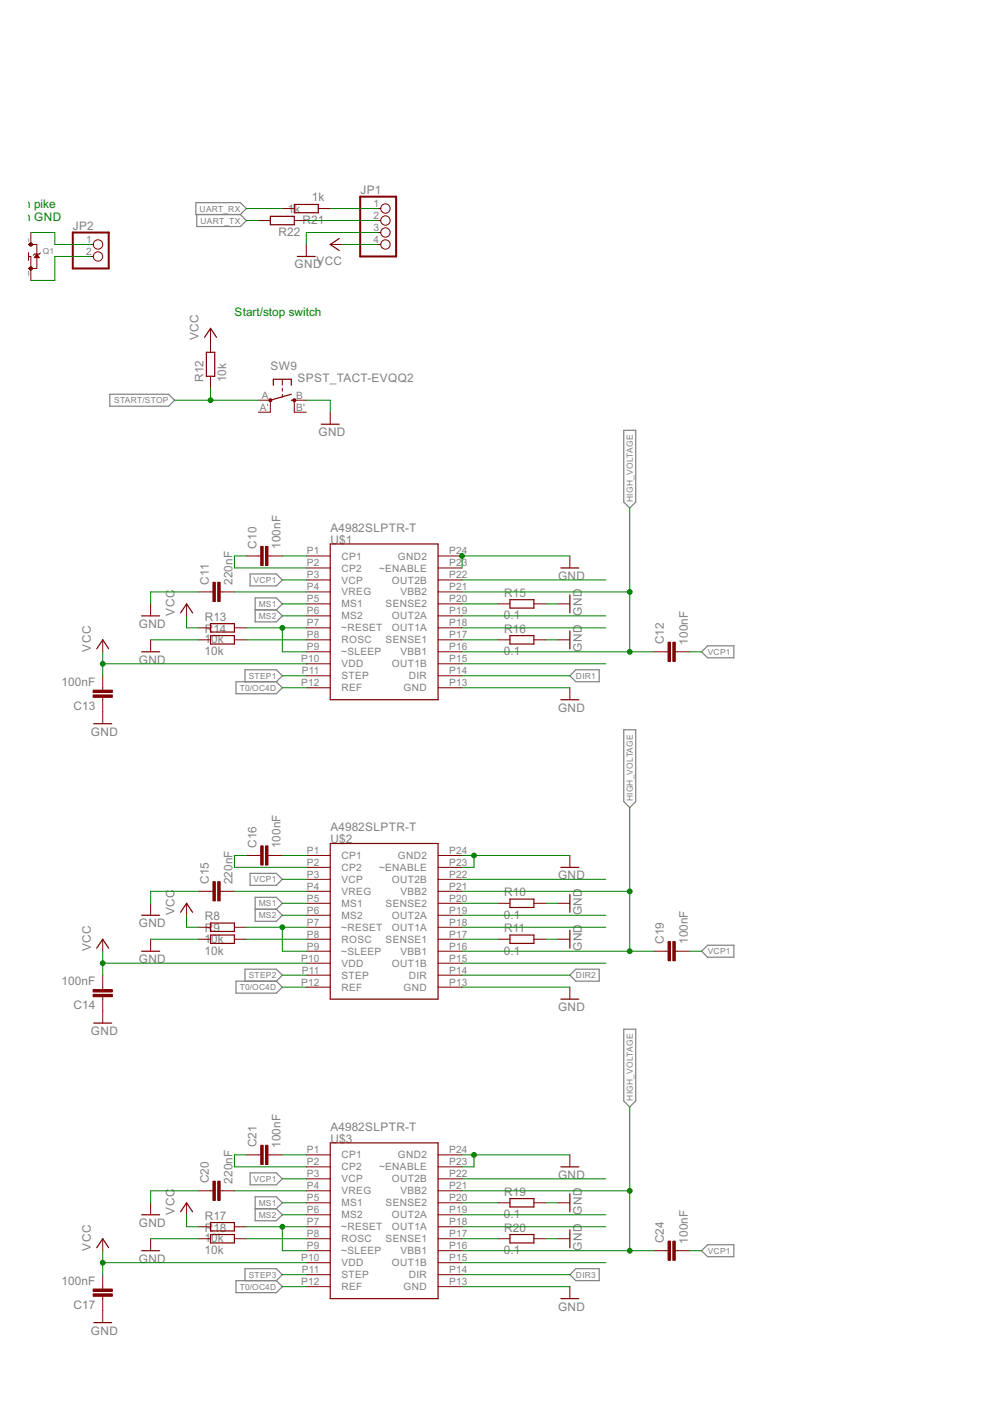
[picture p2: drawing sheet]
<svg xmlns="http://www.w3.org/2000/svg" width="210mm" height="297mm" viewBox="0 0 210 297" stroke-linecap="round" stroke-linejoin="round" font-family="sans-serif">
<g fill="none" stroke="#808080" stroke-width=".25">
<path d="M41.5 43h9.5l1.2 1.2-1.2 1.3h-9.5zM41.7 45.5v2.5h9.3l1.2-1.2-1.2-1.3M23.3 83.6h12.5l1.2 1.3-1.2 1.2h-12.5zM132.2 91.2h2.6v15.2l-1.3 1.3-1.3-1.3zM53 121.7h5.6l1.3 1.3-1.3 1.2h-5.6zM54.1 126.8h4.5l1.3 1.2-1.3 1.3 1.3 1.3-1.3 1.2h-4.5zM54.1 129.3h4.5M148.8 138.2l1.2-1.3h5.6v2.6h-5.6zM50 144.5h8.6l1.3 1.3-1.3 1.3h-8.6zM51.9 144.5v-2.5h6.7l1.3 1.3-1.3 1.2M120.8 143.3l1.3-1.3h4.9v2.5h-4.9zM132.2 154.7h2.6v15.2l-1.3 1.3-1.3-1.3z"/>
<path d="M53 185.2h5.6l1.3 1.2-1.3 1.3h-5.6zM54.1 190.2h4.5l1.3 1.3-1.3 1.3 1.3 1.3-1.3 1.2h-4.5zM54.1 192.8h4.5M50 208h8.6l1.3 1.3-1.3 1.3h-8.6zM51.9 208v-2.5h6.7l1.3 1.3-1.3 1.2M120.8 206.8l1.3-1.3h4.9v2.5h-4.9zM132.2 218.2h2.6v15.2l-1.3 1.3-1.3-1.3zM148.8 201.7l1.2-1.3h5.6v2.5h-5.6zM53 248.7h5.6l1.3 1.2-1.3 1.3h-5.6zM54.1 253.7h4.5l1.3 1.3-1.3 1.3 1.3 1.3-1.3 1.2h-4.5zM54.1 256.3h4.5M50 271.5h8.6l1.3 1.3-1.3 1.3h-8.6z"/>
<path d="M51.9 271.5v-2.5h6.7l1.3 1.3-1.3 1.2M120.8 270.3l1.3-1.3h4.9v2.5h-4.9zM148.8 265.2l1.2-1.3h5.6v2.5h-5.6z"/>
</g>
<g fill="none" stroke="#800000" stroke-width=".21">
<path d="M5.9 54.4h.6v5.1M5.9 51.8h1.9v5.1h-1.9M5.9 54.7h.1M5.9 54.5h.1M5.9 54.4h.1M5.9 54.3h.1M5.9 54.2h.1M5.9 54.1h.1M5.9 53.9h.1M5.9 55.1h.1M5.9 55h.1M5.9 54.9h.1"/>
<path d="M5.9 54.8h.1M5.9 53.8h.1M6 55.1h.1M6 53.7v1.4M6.5 49.3v2.5M7.4 54.5h.8M7.5 54.4h.7M7.5 54.3h.6M7.6 54.2h.4M7.7 54.1h.2M7.8 53.9h.1M7.8 53.9l.5 .7h-1z"/>
<path d="M8.6 53.6l-.3 .3h-1l-.3 .2M19.2 54.4h.6M19.2 51.8h.6M54.8 46.8h2.5M59.9 44.2h2.5M62.4 46.8h2.5M64.9 51.8v2.6M67.5 44.2h2.5M70 51.8h2.6M80.2 51.8h.6M80.2 44.2h.6M80.2 46.8h.6"/>
<path d="M80.2 49.3h.6M44.6 69.6v5.1M44.6 79.8v2.5M54.8 84.9h2.5v2.5h-2.5M59.9 80.4v1.3M59.9 82.3v.7M59.9 83.6v.6M64.9 84.9h-2.5v2.5h2.5M70 87.4v2.5M52.2 117.9h3.1M56.8 117.9h3.1M64.9 117.9h5.1"/>
<path d="M92.9 117.9h5.1M120.8 117.9v2.5M21.8 135.7v2.5M31.9 128v2.6M31.9 135.7v2.5M39.6 128v2.6M42.1 135.7h2.5M42.1 133.1h2.5M42.1 125.5h3M46.7 125.5h3M49.7 135.7h2.5M49.7 133.1h2.5"/>
<path d="M64.9 138.2h5.1M64.9 135.7h5.1M64.9 133.1h5.1M64.9 130.6h5.1M64.9 128h5.1M64.9 125.5h5.1M64.9 123h5.1M64.9 120.4h5.1M92.9 138.2h5.1M92.9 135.7h5.1M92.9 133.1h5.1M92.9 130.6h5.1"/>
<path d="M92.9 128h5.1M92.9 125.5h5.1M92.9 123h5.1M92.9 120.4h5.1M105.6 135.7h2.5M105.6 128h2.5M113.2 135.7h2.5M113.2 128h2.5M118.3 135.7h2.5M118.3 128h2.5M138.6 138.2h3M143.2 138.2h3"/>
<path d="M21.8 143.3v3M21.8 147.8v5.6M64.9 145.8h5.1M64.9 143.3h5.1M64.9 140.7h5.1M92.9 145.8h5.1M92.9 143.3h5.1M92.9 140.7h5.1M120.8 145.8v2.6M21.8 199.1v2.6M31.9 191.5v2.6M31.9 199.1v2.6"/>
<path d="M39.6 191.5v2.6M42.1 199.1h2.5M42.1 196.6h2.5M42.1 189h3M46.7 189h3M49.7 199.1h2.5M49.7 196.6h2.5M52.2 181.4h3.1M56.8 181.4h3.1M64.9 199.1h5.1M64.9 196.6h5.1M64.9 194.1h5.1"/>
<path d="M64.9 191.5h5.1M64.9 189h5.1M64.9 186.4h5.1M64.9 183.9h5.1M64.9 181.4h5.1M92.9 199.1h5.1M92.9 196.6h5.1M92.9 194.1h5.1M92.9 191.5h5.1M92.9 189h5.1M92.9 186.4h5.1M92.9 183.9h5.1"/>
<path d="M92.9 181.4h5.1M105.6 199.1h2.5M105.6 191.5h2.5M113.2 199.1h2.5M113.2 191.5h2.5M118.3 199.1h2.5M118.3 191.5h2.5M120.8 181.4v2.5M21.8 206.8v3M21.8 211.3v5.6M64.9 209.3h5.1M64.9 206.8h5.1"/>
<path d="M64.9 204.2h5.1M64.9 201.7h5.1M92.9 209.3h5.1M92.9 206.8h5.1M92.9 204.2h5.1M92.9 201.7h5.1M120.8 209.3v2.5M138.6 201.7h3M143.2 201.7h3M31.9 255v2.6M39.6 255v2.6M42.1 252.5h3"/>
<path d="M46.7 252.5h3M52.2 244.9h3.1M56.8 244.9h3.1M64.9 257.6h5.1M64.9 255h5.1M64.9 252.5h5.1M64.9 249.9h5.1M64.9 247.4h5.1M64.9 244.9h5.1M92.9 257.6h5.1M92.9 255h5.1M92.9 252.5h5.1"/>
<path d="M92.9 249.9h5.1M92.9 247.4h5.1M92.9 244.9h5.1M105.6 255h2.5M113.2 255h2.5M118.3 255h2.5M120.8 244.9v2.5M21.8 262.6v2.6M21.8 270.3v3M21.8 274.8v5.6M31.9 262.6v2.6M42.1 262.6h2.5"/>
<path d="M42.1 260.1h2.5M49.7 262.6h2.5M49.7 260.1h2.5M64.9 272.8h5.1M64.9 270.3h5.1M64.9 267.7h5.1M64.9 265.2h5.1M64.9 262.6h5.1M64.9 260.1h5.1M92.9 272.8h5.1M92.9 270.3h5.1M92.9 267.7h5.1"/>
<path d="M92.9 265.2h5.1M92.9 262.6h5.1M92.9 260.1h5.1M105.6 262.6h2.5M113.2 262.6h2.5M118.3 262.6h2.5M120.8 272.8v2.5M138.6 265.2h3M143.2 265.2h3"/>
<circle cx="20.8" cy="51.8" r=".99"/>
<circle cx="20.8" cy="54.4" r=".99"/>
<circle cx="81.7" cy="44.2" r=".99"/>
<circle cx="81.7" cy="46.8" r=".99"/>
<circle cx="81.7" cy="49.3" r=".99"/>
<circle cx="81.7" cy="51.8" r=".99"/>
</g>
<g fill="#800000" stroke="#800000" stroke-width=".21">
<circle cx="6.5" cy="56.9" r=".36"/>
<circle cx="6.5" cy="51.8" r=".36"/>
<circle cx="57.3" cy="84.9" r=".32"/>
<circle cx="62.4" cy="84.9" r=".32"/>
</g>
<g fill="none" stroke="#800000" stroke-width=".25">
<path d="M57.3 45.9h5.1v1.7h-5.1zM62.4 43.3h5.1v1.8h-5.1zM63 54.4h3.8M71.9 50.6l-1.9 1.2 1.9 1.3M43.4 71.5l1.2-1.9 1.3 1.9M43.8 74.7h1.7v5.1h-1.7zM58 81.7v-1.3h3.8v1.3M61.8 84.9h.6M61.8 83.6l-4.5 1.3M68.1 89.9h3.8M70 115.3h22.9v33.1h-22.9zM20.5 137.6l1.3-1.9 1.3 1.9"/>
<path d="M30 130.6h3.8M30 138.2h3.8M38.3 129.9l1.3-1.9 1.2 1.9M44.6 132.2h5.1v1.8h-5.1zM44.6 134.8h5.1v1.7h-5.1zM108.1 134.8h5.1v1.7h-5.1zM108.1 127.1h5.1v1.8h-5.1zM118.9 120.4h3.8M120.8 126.1v3.8M120.8 133.8v3.8M19.9 153.4h3.8M118.9 148.4h3.8"/>
<path d="M70 178.8h22.9v33h-22.9zM30 194.1h3.8M38.3 193.4l1.3-1.9 1.2 1.9M44.6 195.7h5.1v1.8h-5.1zM44.6 198.2h5.1v1.8h-5.1zM108.1 190.6h5.1v1.8h-5.1zM108.1 198.2h5.1v1.8h-5.1zM118.9 183.9h3.8M120.8 189.6v3.8M120.8 197.2v3.8M19.9 216.9h3.8M20.5 201l1.3-1.9 1.3 1.9"/>
<path d="M30 201.7h3.8M118.9 211.8h3.8M30 257.6h3.8M38.3 256.9l1.3-1.9 1.2 1.9M44.6 259.2h5.1v1.8h-5.1zM70 242.3h22.9v33h-22.9zM108.1 254.1h5.1v1.8h-5.1zM118.9 247.4h3.8M120.8 253.1v3.8M20.5 264.5l1.3-1.9 1.3 1.9M30 265.2h3.8M44.6 261.7h5.1v1.8h-5.1z"/>
<path d="M108.1 261.7h5.1v1.8h-5.1zM118.9 275.3h3.8M120.8 260.7v3.8M19.9 280.4h3.8"/>
</g>
<g fill="#800000" stroke="#800000" stroke-width=".21">
<path d="M46.2 123.5h.5v4h-.5z"/>
<path d="M45.1 123.5h.6v4h-.6z"/>
<path d="M56.3 115.8h.5v4.1h-.5z"/>
<path d="M55.3 115.8h.5v4.1h-.5z"/>
<path d="M19.7 146.3h4.1v.5h-4.1z"/>
<path d="M19.7 147.3h4.1v.5h-4.1z"/>
<path d="M142.7 136.2h.5v4h-.5z"/>
<path d="M141.6 136.2h.6v4h-.6z"/>
<path d="M46.2 186.9h.5v4.1h-.5z"/>
<path d="M45.1 186.9h.6v4.1h-.6z"/>
<path d="M56.3 179.3h.5v4.1h-.5z"/>
<path d="M55.3 179.3h.5v4.1h-.5z"/>
<path d="M142.7 199.6h.5v4.1h-.5z"/>
<path d="M141.6 199.6h.6v4.1h-.6z"/>
<path d="M46.2 250.4h.5v4.1h-.5z"/>
<path d="M45.1 250.4h.6v4.1h-.6z"/>
<path d="M56.3 242.8h.5v4.1h-.5z"/>
<path d="M55.3 242.8h.5v4.1h-.5z"/>
<path d="M142.7 263.1h.5v4.1h-.5z"/>
<path d="M141.6 263.1h.6v4.1h-.6z"/>
<path d="M19.7 209.8h4.1v.5h-4.1z"/>
<path d="M19.7 210.8h4.1v.5h-4.1z"/>
<path d="M19.7 273.3h4.1v.5h-4.1z"/>
<path d="M19.7 274.3h4.1v.5h-4.1z"/>
</g>
<path d="M15.4 49.3h7.7v7.6h-7.7zM76.4 41.7h7.6v12.7h-7.6z" fill="none" stroke="#800000" stroke-width=".42"/>
<g fill="none" stroke="#008000" stroke-width=".21">
<path d="M6.5 49.3h5.1v2.5h7.6M19.2 54.4h-7.6v5.1h-5.1M52.2 44.2h7.7M52.2 46.8h2.6M64.9 46.8h15.3M70 44.2h10.2M72.6 51.8h7.6M80.2 49.3h-15.3v2.5M37 84.9h17.8M44.6 82.3v2.6M64.9 84.9h5.1v2.5M52.2 117.9h-2.5v2.5h15.2"/>
<path d="M59.9 117.9h5M120.8 117.9h-22.8v2.5M133.5 107.7v30.5M21.8 138.2v5.1M31.9 135.7h10.2M39.6 130.6v2.5h2.5M42.1 125.5h-10.2v2.5M49.7 125.5h15.2M52.2 135.7h12.7M52.2 133.1h12.7M59.9 128h5M59.9 123h5"/>
<path d="M59.9 130.6h5M59.9 133.1v5.1h5M98 128h7.6M98 135.7h7.6M98 125.5h35.5M98 133.1h30.4M98 123h30.4M98 130.6h30.4M98 138.2h40.6M115.7 128h2.6M115.7 135.7h2.6M146.2 138.2h2.6"/>
<path d="M21.8 140.7h43.1M59.9 145.8h5M59.9 143.3h5M98 145.8h22.8M98 140.7h30.4M98 143.3h22.8M133.5 171.2v30.5M31.9 199.1h10.2M39.6 194.1v2.5h2.5M42.1 189h-10.2v2.5M49.7 189h15.2M52.2 181.4h-2.5v2.5h15.2"/>
<path d="M52.2 199.1h12.7M52.2 196.6h12.7M59.9 181.4h5M59.9 191.5h5M59.9 186.4h5M59.9 196.6v5.1h5M59.9 194.1h5M98 181.4h22.8M98 191.5h7.6M98 199.1h7.6M98 189h35.5M98 196.6h30.4"/>
<path d="M98 186.4h30.4M98 194.1h30.4M100.5 181.4v2.5h-2.5M115.7 191.5h2.6M115.7 199.1h2.6M21.8 201.7v5.1M21.8 204.2h43.1M59.9 209.3h5M59.9 206.8h5M98 209.3h22.8M98 204.2h30.4M98 201.7h40.6"/>
<path d="M98 206.8h22.8M146.2 201.7h2.6M133.5 234.7v30.5M39.6 257.6v2.5h2.5M42.1 252.5h-10.2v2.5M49.7 252.5h15.2M52.2 244.9h-2.5v2.5h15.2M59.9 244.9h5M59.9 255h5M59.9 249.9h5M59.9 257.6h5M98 244.9h22.8"/>
<path d="M98 255h7.6M98 252.5h35.5M98 249.9h30.4M98 257.6h30.4M100.5 244.9v2.5h-2.5M115.7 255h2.6M21.8 265.2v5.1M21.8 267.7h43.1M31.9 262.6h10.2M52.2 262.6h12.7M52.2 260.1h12.7M59.9 272.8h5"/>
<path d="M59.9 260.1v5.1h5M59.9 270.3h5M98 262.6h7.6M98 272.8h22.8M98 260.1h30.4M98 267.7h30.4M98 265.2h40.6M98 270.3h22.8M115.7 262.6h2.6M146.2 265.2h2.6"/>
</g>
<g fill="#008000" stroke="#008000" stroke-width=".21">
<circle cx="98" cy="117.9" r=".51"/>
<circle cx="100.5" cy="181.4" r=".51"/>
<circle cx="100.5" cy="244.9" r=".51"/>
<circle cx="21.8" cy="140.7" r=".51"/>
<circle cx="21.8" cy="204.2" r=".51"/>
<circle cx="21.8" cy="267.7" r=".51"/>
<circle cx="44.6" cy="84.9" r=".51"/>
<circle cx="133.5" cy="125.5" r=".51"/>
<circle cx="133.5" cy="138.2" r=".51"/>
<circle cx="133.5" cy="189" r=".51"/>
<circle cx="133.5" cy="201.7" r=".51"/>
<circle cx="133.5" cy="252.5" r=".51"/>
<circle cx="133.5" cy="265.2" r=".51"/>
<circle cx="59.9" cy="133.1" r=".51"/>
<circle cx="59.9" cy="196.6" r=".51"/>
<circle cx="59.9" cy="260.1" r=".51"/>
</g>
<g font-size="2.8" fill="#808080">
<text x="76.4" y="41.1">JP1</text>
<text x="61" y="45.2">1k</text>
<text x="64.1" y="47.5">R21</text>
<text x="66.1" y="42.7">1k</text>
<text x="15.5" y="48.7">JP2</text>
<text x="59" y="50">R22</text>
<text x="62.5" y="56.9">GND</text>
<text x="67.1" y="56.2">VCC</text>
<text x="42.1" y="72.1" transform="rotate(-90 42.1 72.1)">VCC</text>
<text x="43.1" y="81" transform="rotate(-90 43.1 81)">R12</text>
<text x="47.9" y="81.1" transform="rotate(-90 47.9 81.1)">10k</text>
<text x="57.4" y="78.5">SW9</text>
<text x="63.1" y="81.1">SPST_TACT-EVQQ2</text>
<text x="67.5" y="92.5">GND</text>
<text x="70.1" y="112.8">A4982SLPTR-T</text>
<text x="54.4" y="116.3" transform="rotate(-90 54.4 116.3)">C10</text>
<text x="59.5" y="116.4" transform="rotate(-90 59.5 116.4)">100nF</text>
<text x="70.1" y="115.3">U$1</text>
<text x="44.2" y="123.9" transform="rotate(-90 44.2 123.9)">C11</text>
<text x="49.3" y="124" transform="rotate(-90 49.3 124)">220nF</text>
<text x="118.3" y="123">GND</text>
<text x="37" y="130.5" transform="rotate(-90 37 130.5)">VCC</text>
<text x="43.4" y="131.6">R13</text>
<text x="106.9" y="131.3">0.1</text>
<text x="106.9" y="126.5">R15</text>
<text x="123.4" y="130.5" transform="rotate(-90 123.4 130.5)">GND</text>
<text x="29.4" y="133.1">GND</text>
<text x="43.4" y="136.4">10k</text>
<text x="43.4" y="134.2">R14</text>
<text x="106.9" y="134.2">R16</text>
<text x="140.8" y="136.6" transform="rotate(-90 140.8 136.6)">C12</text>
<text x="145.8" y="136.7" transform="rotate(-90 145.8 136.7)">100nF</text>
<text x="19.2" y="138.1" transform="rotate(-90 19.2 138.1)">VCC</text>
<text x="29.4" y="140.7">GND</text>
<text x="43.4" y="139">10k</text>
<text x="106.9" y="139">0.1</text>
<text x="123.4" y="138.1" transform="rotate(-90 123.4 138.1)">GND</text>
<text x="13.1" y="145.4">100nF</text>
<text x="15.6" y="150.5">C13</text>
<text x="19.3" y="156">GND</text>
<text x="118.3" y="150.9">GND</text>
<text x="54.4" y="179.8" transform="rotate(-90 54.4 179.8)">C16</text>
<text x="59.5" y="179.8" transform="rotate(-90 59.5 179.8)">100nF</text>
<text x="70.1" y="176.3">A4982SLPTR-T</text>
<text x="70.1" y="178.8">U$2</text>
<text x="44.2" y="187.4" transform="rotate(-90 44.2 187.4)">C15</text>
<text x="49.3" y="187.5" transform="rotate(-90 49.3 187.5)">220nF</text>
<text x="106.9" y="190">R10</text>
<text x="118.3" y="186.4">GND</text>
<text x="29.4" y="196.6">GND</text>
<text x="37" y="194" transform="rotate(-90 37 194)">VCC</text>
<text x="43.4" y="195.1">R8</text>
<text x="43.4" y="197.6">R9</text>
<text x="106.9" y="194.8">0.1</text>
<text x="106.9" y="197.6">R11</text>
<text x="123.4" y="194" transform="rotate(-90 123.4 194)">GND</text>
<text x="19.2" y="201.6" transform="rotate(-90 19.2 201.6)">VCC</text>
<text x="43.4" y="199.9">10k</text>
<text x="43.4" y="202.4">10k</text>
<text x="106.9" y="202.4">0.1</text>
<text x="123.4" y="201.6" transform="rotate(-90 123.4 201.6)">GND</text>
<text x="140.8" y="200.1" transform="rotate(-90 140.8 200.1)">C19</text>
<text x="145.8" y="200.2" transform="rotate(-90 145.8 200.2)">100nF</text>
<text x="13.1" y="208.9">100nF</text>
<text x="29.4" y="204.2">GND</text>
<text x="15.6" y="214">C14</text>
<text x="118.3" y="214.4">GND</text>
<text x="19.3" y="219.5">GND</text>
<text x="70.1" y="239.8">A4982SLPTR-T</text>
<text x="54.4" y="243.3" transform="rotate(-90 54.4 243.3)">C21</text>
<text x="59.5" y="243.3" transform="rotate(-90 59.5 243.3)">100nF</text>
<text x="70.1" y="242.3">U$3</text>
<text x="44.2" y="250.9" transform="rotate(-90 44.2 250.9)">C20</text>
<text x="49.3" y="251" transform="rotate(-90 49.3 251)">220nF</text>
<text x="118.3" y="249.9">GND</text>
<text x="37" y="257.5" transform="rotate(-90 37 257.5)">VCC</text>
<text x="106.9" y="253.5">R19</text>
<text x="123.4" y="257.5" transform="rotate(-90 123.4 257.5)">GND</text>
<text x="29.4" y="260.1">GND</text>
<text x="43.4" y="263.4">10k</text>
<text x="43.4" y="258.6">R17</text>
<text x="43.4" y="261.1">R18</text>
<text x="106.9" y="258.3">0.1</text>
<text x="106.9" y="261.1">R20</text>
<text x="140.8" y="263.6" transform="rotate(-90 140.8 263.6)">C24</text>
<text x="145.8" y="263.6" transform="rotate(-90 145.8 263.6)">100nF</text>
<text x="19.2" y="265.1" transform="rotate(-90 19.2 265.1)">VCC</text>
<text x="29.4" y="267.7">GND</text>
<text x="43.4" y="265.9">10k</text>
<text x="106.9" y="265.9">0.1</text>
<text x="123.4" y="265.1" transform="rotate(-90 123.4 265.1)">GND</text>
<text x="13.1" y="272.4">100nF</text>
<text x="15.6" y="277.5">C17</text>
<text x="118.3" y="277.9">GND</text>
<text x="19.3" y="283">GND</text>
</g>
<g font-size="2.8" fill="#008000">
<text x=".3" y="44.1">.5mm pike</text>
<text x=".3" y="46.8">.5mm GND</text>
<text x="49.8" y="67.1">Start/stop switch</text>
</g>
<g font-size="2.4" fill="#808080">
<text x="79.2" y="43.9">1</text>
<text x="79.2" y="46.4">2</text>
<text x="6.2" y="51.5" transform="rotate(-90 6.2 51.5)">3</text>
<text x="18.3" y="51.5">1</text>
<text x="79.2" y="49">3</text>
<text x="79.2" y="51.5">4</text>
<text x="6.2" y="58.5" transform="rotate(-90 6.2 58.5)">2</text>
<text x="18.3" y="54">2</text>
<text x="55.1" y="87">A'</text>
<text x="55.5" y="84.5">A</text>
<text x="62.8" y="84.5">B</text>
<text x="62.8" y="87">B'</text>
<text x="65" y="117.5">P1</text>
<text x="72.4" y="118.6">CP1</text>
<text x="84.4" y="118.6">GND2</text>
<text x="95.3" y="117.5">P24</text>
<text x="65" y="125.1">P4</text>
<text x="65" y="122.6">P3</text>
<text x="65" y="120.1">P2</text>
<text x="72.4" y="123.7">VCP</text>
<text x="72.4" y="121.2">CP2</text>
<text x="80.4" y="121.2">~ENABLE</text>
<text x="83.1" y="123.7">OUT2B</text>
<text x="95.3" y="125.1">P21</text>
<text x="95.3" y="122.6">P22</text>
<text x="95.3" y="120.1">P23</text>
<text x="65" y="130.2">P6</text>
<text x="65" y="127.7">P5</text>
<text x="72.4" y="131.3">MS2</text>
<text x="72.4" y="128.8">MS1</text>
<text x="72.4" y="126.3">VREG</text>
<text x="81.8" y="128.8">SENSE2</text>
<text x="83.1" y="131.3">OUT2A</text>
<text x="84.9" y="126.3">VBB2</text>
<text x="95.3" y="130.2">P19</text>
<text x="95.3" y="127.7">P20</text>
<text x="65" y="137.8">P9</text>
<text x="65" y="135.3">P8</text>
<text x="65" y="132.8">P7</text>
<text x="72.4" y="133.9">~RESET</text>
<text x="72.4" y="136.4">ROSC</text>
<text x="81.8" y="136.4">SENSE1</text>
<text x="83.1" y="133.9">OUT1A</text>
<text x="95.3" y="137.8">P16</text>
<text x="95.3" y="135.3">P17</text>
<text x="95.3" y="132.8">P18</text>
<text x="63.9" y="140.4">P10</text>
<text x="64" y="142.9">P11</text>
<text x="72.4" y="139">~SLEEP</text>
<text x="72.4" y="141.5">VDD</text>
<text x="83.1" y="141.5">OUT1B</text>
<text x="84.9" y="139">VBB1</text>
<text x="95.3" y="142.9">P14</text>
<text x="95.3" y="140.4">P15</text>
<text x="63.9" y="145.5">P12</text>
<text x="72.4" y="146.6">REF</text>
<text x="72.4" y="144">STEP</text>
<text x="85.6" y="146.6">GND</text>
<text x="86.6" y="144">DIR</text>
<text x="95.3" y="145.5">P13</text>
<text x="65" y="183.6">P2</text>
<text x="65" y="181">P1</text>
<text x="72.4" y="184.7">CP2</text>
<text x="72.4" y="182.1">CP1</text>
<text x="80.4" y="184.7">~ENABLE</text>
<text x="84.4" y="182.1">GND2</text>
<text x="95.3" y="183.6">P23</text>
<text x="95.3" y="181">P24</text>
<text x="65" y="191.2">P5</text>
<text x="65" y="188.6">P4</text>
<text x="65" y="186.1">P3</text>
<text x="72.4" y="189.7">VREG</text>
<text x="72.4" y="187.2">VCP</text>
<text x="83.1" y="187.2">OUT2B</text>
<text x="84.9" y="189.7">VBB2</text>
<text x="95.3" y="191.2">P20</text>
<text x="95.3" y="188.6">P21</text>
<text x="95.3" y="186.1">P22</text>
<text x="65" y="196.2">P7</text>
<text x="65" y="193.7">P6</text>
<text x="72.4" y="197.4">~RESET</text>
<text x="72.4" y="194.8">MS2</text>
<text x="72.4" y="192.3">MS1</text>
<text x="81.8" y="192.3">SENSE2</text>
<text x="83.1" y="197.4">OUT1A</text>
<text x="83.1" y="194.8">OUT2A</text>
<text x="95.3" y="196.2">P18</text>
<text x="95.3" y="193.7">P19</text>
<text x="63.9" y="203.9">P10</text>
<text x="65" y="201.3">P9</text>
<text x="65" y="198.8">P8</text>
<text x="72.4" y="202.4">~SLEEP</text>
<text x="72.4" y="199.9">ROSC</text>
<text x="81.8" y="199.9">SENSE1</text>
<text x="84.9" y="202.4">VBB1</text>
<text x="95.3" y="203.9">P15</text>
<text x="95.3" y="201.3">P16</text>
<text x="95.3" y="198.8">P17</text>
<text x="63.9" y="208.9">P12</text>
<text x="64" y="206.4">P11</text>
<text x="72.4" y="207.5">STEP</text>
<text x="72.4" y="205">VDD</text>
<text x="83.1" y="205">OUT1B</text>
<text x="86.6" y="207.5">DIR</text>
<text x="95.3" y="208.9">P13</text>
<text x="95.3" y="206.4">P14</text>
<text x="72.4" y="210.1">REF</text>
<text x="85.6" y="210.1">GND</text>
<text x="65" y="244.5">P1</text>
<text x="72.4" y="245.6">CP1</text>
<text x="84.4" y="245.6">GND2</text>
<text x="95.3" y="244.5">P24</text>
<text x="65" y="249.6">P3</text>
<text x="65" y="247">P2</text>
<text x="72.4" y="250.7">VCP</text>
<text x="72.4" y="248.2">CP2</text>
<text x="80.4" y="248.2">~ENABLE</text>
<text x="83.1" y="250.7">OUT2B</text>
<text x="95.3" y="249.6">P22</text>
<text x="95.3" y="247">P23</text>
<text x="65" y="257.2">P6</text>
<text x="65" y="254.7">P5</text>
<text x="65" y="252.1">P4</text>
<text x="72.4" y="255.8">MS1</text>
<text x="72.4" y="253.2">VREG</text>
<text x="81.8" y="255.8">SENSE2</text>
<text x="84.9" y="253.2">VBB2</text>
<text x="95.3" y="257.2">P19</text>
<text x="95.3" y="254.7">P20</text>
<text x="95.3" y="252.1">P21</text>
<text x="65" y="262.3">P8</text>
<text x="65" y="259.7">P7</text>
<text x="72.4" y="260.9">~RESET</text>
<text x="72.4" y="263.4">ROSC</text>
<text x="72.4" y="258.3">MS2</text>
<text x="81.8" y="263.4">SENSE1</text>
<text x="83.1" y="260.9">OUT1A</text>
<text x="83.1" y="258.3">OUT2A</text>
<text x="95.3" y="262.3">P17</text>
<text x="95.3" y="259.7">P18</text>
<text x="63.9" y="267.4">P10</text>
<text x="64" y="269.9">P11</text>
<text x="65" y="264.8">P9</text>
<text x="72.4" y="265.9">~SLEEP</text>
<text x="72.4" y="268.5">VDD</text>
<text x="83.1" y="268.5">OUT1B</text>
<text x="84.9" y="265.9">VBB1</text>
<text x="95.3" y="269.9">P14</text>
<text x="95.3" y="267.4">P15</text>
<text x="95.3" y="264.8">P16</text>
<text x="63.9" y="272.4">P12</text>
<text x="72.4" y="273.6">REF</text>
<text x="72.4" y="271">STEP</text>
<text x="85.6" y="273.6">GND</text>
<text x="86.6" y="271">DIR</text>
<text x="95.3" y="272.4">P13</text>
</g>
<g font-size="2" fill="#808080">
<text x="42.3" y="44.9">UART_RX</text>
<text x="42.5" y="47.4">UART_TX</text>
<text x="9.1" y="53.8">Q1</text>
<text x="24.2" y="85.5">START/STOP</text>
<text x="134.2" y="106.4" transform="rotate(-90 134.2 106.4)">HIGH_VOLTAGE</text>
<text x="53.8" y="123.6">VCP1</text>
<text x="54.9" y="128.7">MS1</text>
<text x="54.9" y="131.2">MS2</text>
<text x="52.7" y="143.9">STEP1</text>
<text x="122.1" y="143.9">DIR1</text>
<text x="150.1" y="138.8">VCP1</text>
<text x="50.8" y="146.4">T0/OC4D</text>
<text x="134.2" y="169.9" transform="rotate(-90 134.2 169.9)">HIGH_VOLTAGE</text>
<text x="53.8" y="187.1">VCP1</text>
<text x="54.9" y="192.2">MS1</text>
<text x="54.9" y="194.7">MS2</text>
<text x="150.1" y="202.3">VCP1</text>
<text x="50.8" y="209.9">T0/OC4D</text>
<text x="52.7" y="207.4">STEP2</text>
<text x="122.1" y="207.4">DIR2</text>
<text x="134.2" y="233.4" transform="rotate(-90 134.2 233.4)">HIGH_VOLTAGE</text>
<text x="53.8" y="250.6">VCP1</text>
<text x="54.9" y="255.7">MS1</text>
<text x="54.9" y="258.2">MS2</text>
<text x="150.1" y="265.8">VCP1</text>
<text x="50.8" y="273.4">T0/OC4D</text>
<text x="52.7" y="270.9">STEP3</text>
<text x="122.1" y="270.9">DIR3</text>
</g>
</svg>
